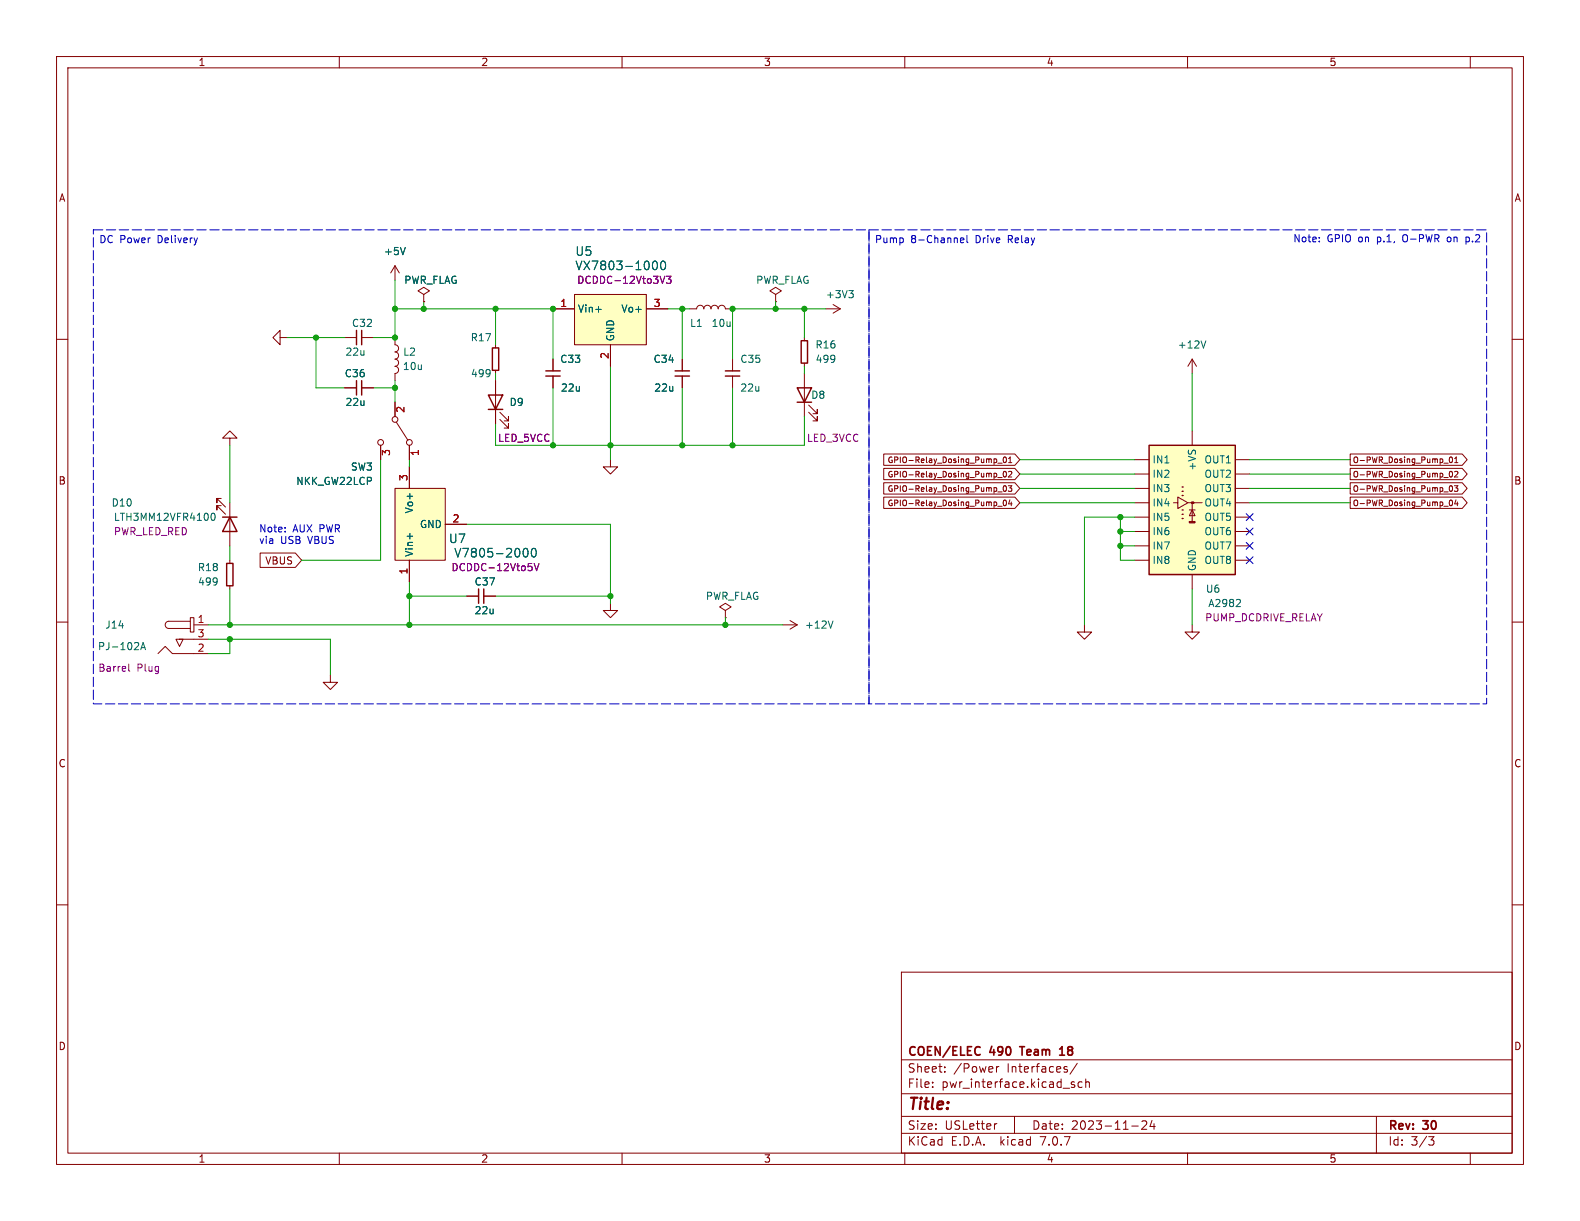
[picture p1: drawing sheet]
<svg xmlns="http://www.w3.org/2000/svg" width="279mm" height="216mm" viewBox="0 0 279 216" stroke-linecap="round" stroke-linejoin="round" font-family="sans-serif">
<g fill="none" stroke="#840000" stroke-width=".18">
<path d="M10 10h259.4v195.9h-259.4zM12 12h255.4v191.9h-255.4zM60 10v2M110 10v2M160 10v2M210 10v2M260 10v2M10 60h2M69.8 59.7v1.3a.64 .64 0 0 1 .7 .6 .64 .64 0 0 1-.7 .6 .64 .64 0 0 1 .7 .7 .64 .64 0 0 1-.7 .6 .64 .64 0 0 1 .7 .6 .64 .64 0 0 1-.7 .7 .64 .64 0 0 1 .7 .6 .64 .64 0 0 1-.7 .6v1.3M74.9 52.1l-1-.7 1-.6 1 .6-1 .7v1.2M74.9 53.3h.1M97.8 54.6h3.8"/>
<path d="M101.6 52.1h12.7v8.9h-12.7zM114.3 54.6h3.8M121.9 54.6h1.3a.64 .64 0 0 1 .6-.6 .64 .64 0 0 1 .7 .6 .64 .64 0 0 1 .6-.6 .64 .64 0 0 1 .6 .6 .64 .64 0 0 1 .7-.6 .64 .64 0 0 1 .6 .6 .64 .64 0 0 1 .6-.6 .64 .64 0 0 1 .7 .6h1.2M137.2 52.1l-1.1-.7 1.1-.6 1 .6-1 .7v1.2M137.2 53.3h.1M142.2 59.7v.5M146 54.6h2.6M147.3 53.8l1.3 .8M148.6 54.6l-1.3 .8M267.4 60h2M40.6 77.5h1.3l-1.3-1.3-1.2 1.3h1.2v1.2M61 68.6h2"/>
<path d="M64 68.6h2M67.3 78.7v2.6M69.8 71.1v2.6M70.1 74.7l2 3.2M72.4 78.7v2.6M87.6 61v.5M87.6 65.5v.5M87.6 67.3v7.6M88.4 74.2l1.5 1.5v-.8v.8h-.7M88.4 72.9l1.5 1.5v-.7v.7h-.7M97.8 63.5v2.1M97.8 66.5v2.1"/>
<path d="M107.9 61v3.8M120.6 63.5v2.1M120.6 66.5v2.1M142.2 64.2v.6M39.1 88.1h-.7v.8v-.8l1.5 1.6M39.1 89.4h-.7v.8v-.8l1.5 1.5M40.6 88.9v7.6M40.6 99.1v.5M210.1 88.9h2.5M210.3 90.2h1M210.8 88.9v3.3M10 110h2"/>
<path d="M27.9 115.6l1.3-1.3 1.3 1.3h6.3M31.1 113h1.3l-.7 1.3zM31.7 113h5.1M33.7 109.2h.6v2.6h-.6zM33.7 109.9h-3.9a.64 .64 0 0 0-.6 .6 .64 .64 0 0 0 .6 .6h3.9M34.3 110.5h2.5M40.6 103.6v.5M58.4 119.4v1.3h-1.3l1.3 1.2 1.3-1.2h-1.3M128.3 108l-1-.7 1-.6 1 .6-1 .7v1.2M128.3 109.2h.1M267.4 110h2M10 160h2"/>
<path d="M267.4 160h2M159.4 171.9h108v32h-108zM159.4 197.4h108M159.4 193.4h108M159.4 187.4h108M164.9 192.1v.2M164.9 191.4v.1M167.1 189.4v.2M167.1 188.7v.1M176.2 188.6v1M176.3 198.7l-.3 .1M176.6 188.6l-.2 .1-.2 .2"/>
<path d="M179.4 197.4v3M188.6 189.1l.2 .2-.2 .3M188.6 188.6l.1 .1M189.4 191.6l.7 .4-.2 .3-.5-.1M190 191.4l-.4-.1-.2 .2M190.5 188l-1.3 1.9M191.4 191.4l-.5-.1-.3 .3v.4l.2 .2h.6M192 191.4l.2-.1 .4 .1v.9M192 190.8v1.5M200.1 199.1h1.2M201.9 198.3l.6-.1 .2 .1 .1 .3-.9 1.1h.9M203.7 198.1l-.3 1.1h.9"/>
<path d="M204.1 198.7v1M243.4 197.4v6.5M60 203.9v2M110 203.9v2M159.4 200.4h108M160 203.9v2M210 203.9v2M252.6 201h1l-.5 .6 .4 .1 .1 .5-.3 .3h-.4M260 203.9v2"/>
<circle cx="67.3" cy="78.2" r=".51"/>
<circle cx="69.9" cy="74.2" r=".51"/>
<circle cx="72.4" cy="78.2" r=".51"/>
</g>
<path d="M173 185.1l.3 .1M173.3 186.4l-.3 .2M180.3 185.1h.9M187.4 186.6h.8M187.4 185.5l.4-.4v1.5" fill="none" stroke="#840000" stroke-width=".3"/>
<g fill="none" stroke="#840000" stroke-width=".25">
<path d="M63 67.3v2.6M64 67.3v2.6M86.4 69.9h2.5l-1.3 2.5zM86.4 72.4h2.5M87.1 61.5h1.1v4h-1.1zM96.5 65.6h2.6M96.5 66.5h2.6M119.4 65.6h2.5M119.4 66.5h2.5M141.7 60.2h1.1v4h-1.1zM203.2 78.7h15.2v22.9h-15.2zM39.4 91.4h2.5"/>
<path d="M40.1 99.6h1.1v4h-1.1zM40.6 91.4l1.3 2.6h-2.5zM209 91.7h.1M209 90.9h.1M209 90.2h.1M209 87.6h.1M209 86.9h.1M209 86.1h.1"/>
</g>
<path d="M105.4 54.7h.9M115.5 46.3l.2-.1a.83 .83 0 0 1 .6 .6 .83 .83 0 0 1-.3 .8l-.1 .1a.82 .82 0 0 1-.4-1.4zM117 46.3l.2-.1a.83 .83 0 0 1 .6 .6 .83 .83 0 0 1-.3 .8l-.2 .1a.82 .82 0 0 1-.3-1.4zM150.1 51.4h.8l-.4 .5M150.6 51.9l.3 .2v.3l-.3 .2M37.4 90.9l.2-.2a.68 .68 0 0 1 .5 .7 .68 .68 0 0 1-.5 .6l-.2-.1-.1-.4zM24.9 114.9l.4-1.3 .4 1.3M25 114.5h.6" fill="none" stroke="#006464" stroke-width=".18"/>
<path d="M117.6 48.8l-.5 1.3M117.9 48.8h.8l-.5 .5 .4 .1v.6l-.2 .1-.5-.1M22.8 117.4v1.1l.2 .2" fill="none" stroke="#840084" stroke-width=".18"/>
<g fill="#ffffc2" stroke="#ffffc2" stroke-width=".18">
<path d="M101.6 52.1h12.7v8.9h-12.7z"/>
<path d="M203.2 78.7h15.2v22.9h-15.2z"/>
</g>
<path d="M210.3 92.2h1v.3h-1z" fill="#840000" stroke="#840000" stroke-width=".18"/>
<circle cx="210.8" cy="88.9" r=".25" fill="#840000"/>
<g fill="none" stroke="#840000" stroke-width=".18">
<path d="M49.5 59.7v1.3l-1.2-1.3 1.2-1.3v1.3h1.3M61 59.7h2M64 59.7h2M69.8 47l.8 1.3M69.8 47v2.5M69.8 47l-.7 1.3M74.9 53.3h.1M97.8 54.6h3.8M114.3 54.6h3.8M61 68.6h2M64 68.6h2M67.3 78.7v2.6"/>
<path d="M69.8 71.1v2.6M72.4 78.7v2.6M87.6 67.3v2.6M87.6 72.4v2.5M97.8 63.5v2.1M97.8 66.5v2.1M107.9 61v3.8M120.6 63.5v2.1M120.6 66.5v2.1M129.5 63.5v2.1M129.5 66.5v2.1M142.2 66v7.7"/>
<path d="M143 72.9l1.5 1.5v-.7v.7h-.7M143 71.6l1.5 1.6v-.8v.8h-.7M210.8 63.5v2.5M210.8 76.2v2.5M210.8 63.5l-.7 1.3M210.8 63.5l.8 1.3M46 97.8h6.2l1.1 1.3-1.1 1.2h-6.2zM69.8 86.4h8.9v12.7h-8.9zM72.4 82.6v3.8M72.4 99.1v3.8M78.7 92.7h3.8M107.9 81.3v1.3h1.3l-1.3 1.2-1.2-1.2h1.2"/>
<path d="M156.3 80.3h23.2l.8 1-.8 1h-23.2zM156.3 82.8h23.2l.8 1-.8 1h-23.2zM156.3 85.4h23.2l.8 1-.8 1h-23.2zM156.3 87.9h23.2l.8 1-.8 1h-23.2zM176.4 81.9h.8M176.4 84.4h.8M176.4 87h.8M176.4 89.5h.8M177.5 83.4l.1-.1a.53 .53 0 0 1 .4 .5 .53 .53 0 0 1-.4 .5 .67 .67 0 0 1-.1-.9zM177.5 80.9l.1-.1a.53 .53 0 0 1 .4 .5 .53 .53 0 0 1-.4 .5 .67 .67 0 0 1-.1-.9zM177.5 85.9h.1a.53 .53 0 0 1 .4 .5 .53 .53 0 0 1-.4 .5 .67 .67 0 0 1-.1-1zM177.5 88.5l.1-.1a.53 .53 0 0 1 .4 .5 .53 .53 0 0 1-.4 .5 .67 .67 0 0 1-.1-.9z"/>
<path d="M178.3 85.9h.6l-.3 .4 .3 .1v.4l-.2 .1-.4-.1M178.4 83.4l.3-.1 .2 .3-.6 .7h.6M178.4 81.8h.5M178.4 81.1l.2-.3v1M178.6 88.4l-.2 .7h.6M178.8 88.8v.6M200.7 81.3h2.5M200.7 99.1h2.5M200.7 96.5h2.5M200.7 94h2.5M200.7 91.4h2.5M200.7 88.9h2.5"/>
<path d="M200.7 86.4h2.5M200.7 83.8h2.5M207.5 88.9h.8v-1l1.8 1-1.8 1v-1M210.8 90.2l.5 1h-1zM218.4 81.3h2.6M218.4 99.1h2.6M218.4 96.5h2.6M218.4 94h2.6M218.4 91.4h2.6M218.4 88.9h2.6M218.4 86.4h2.6M218.4 83.8h2.6"/>
<path d="M238.8 82.8h19.8l.8 1-.8 1h-19.8zM238.8 80.3h19.8l.8 1-.8 1h-19.8zM238.8 85.4h19.8l.8 1-.8 1h-19.8zM238.8 87.9h19.8l.8 1-.8 1h-19.8zM255.3 81.9h.8M256.4 83.4l.1-.1a.53 .53 0 0 1 .4 .5 .53 .53 0 0 1-.4 .5l-.2-.3zM256.4 80.9l.1-.1a.53 .53 0 0 1 .4 .5 .53 .53 0 0 1-.4 .5l-.2-.4zM256.4 86l.1-.1a.53 .53 0 0 1 .4 .5 .53 .53 0 0 1-.4 .5l-.2-.4zM256.4 88.5l.1-.1a.53 .53 0 0 1 .4 .5 .53 .53 0 0 1-.4 .5l-.2-.4zM257.2 85.9h.6l-.3 .4 .3 .1v.4l-.2 .1-.4-.1M257.2 83.4l.4-.1 .2 .3-.6 .7h.6M257.2 81.8h.6"/>
<path d="M257.2 81.1l.3-.3v1M257.5 88.4l-.3 .7h.7M257.7 88.8v.6M82.5 105.4h2.1M85.5 105.4h2.1M107.9 106.7v1.3h1.3l-1.3 1.2-1.2-1.2h1.2M138.4 110.5h2.6M139.7 109.7l1.3 .8M141 110.5l-1.3 .8M191.8 110.5v1.3h1.2l-1.2 1.2-1.3-1.2h1.3M210.8 110.5v1.3h1.3l-1.3 1.2-1.3-1.2h1.3M210.8 101.6v2.5"/>
</g>
<path d="M71.7 43.8l-.5 1.2M105.4 54.7h.9M115.5 46.3l.2-.1a.83 .83 0 0 1 .6 .6 .83 .83 0 0 1-.3 .8l-.1 .1a.82 .82 0 0 1-.4-1.4zM117 46.3l.2-.1a.83 .83 0 0 1 .6 .6 .83 .83 0 0 1-.3 .8l-.2 .1a.82 .82 0 0 1-.3-1.4zM213.2 60.3l-.4 1.2M72.5 94.3v1M92.7 97h.2a.83 .83 0 0 1 .6 .6 .83 .83 0 0 1-.3 .8l-.2 .1a.83 .83 0 0 1-.6-.6 .83 .83 0 0 1 .3-.9zM94.1 97.1l.2-.1a.83 .83 0 0 1 .6 .6 .83 .83 0 0 1-.3 .8l-.1 .1a.82 .82 0 0 1-.4-1.4zM147.3 109.8l-.4 1.3M219.1 106l.3 .2-.1 .3-.7 .8h.8" fill="none" stroke="#006464" stroke-width=".18"/>
<path d="M63 58.4v2.6M64 58.4v2.6M128.3 65.6h2.5M128.3 66.5h2.5M141 68.6h2.5l-1.3 2.5zM141 71.1h2.5M84.6 104.1v2.6M85.5 104.1v2.6" fill="none" stroke="#840000" stroke-width=".25"/>
<path d="M69.8 86.4h8.9v12.7h-8.9z" fill="#ffffc2" stroke="#ffffc2" stroke-width=".18"/>
<path d="M117.6 48.8l-.5 1.3M117.9 48.8h.8l-.5 .5 .4 .1v.6l-.2 .1-.5-.1M94.5 99.6l.4 1.3 .4-1.3M94 100.2v.6" fill="none" stroke="#840084" stroke-width=".18"/>
<path d="M169.8 42.5l.6-.1v-.3h-.4l-.2 .1 .1 .7h.5M171 41.6v1.1l.2 .2M233.3 42.6v.2M233.3 42v.1M256 42l-.1 .2 .1 .5M259.2 41.9v1.3M259.2 42.7l.4 .1M259.6 41.9l-.4 .1M50.4 93.9v.2M50.4 93.3v.1" fill="none" stroke="#0000c2" stroke-width=".18"/>
<path d="M16.5 40.6h137.2v83.9h-137.2zM153.7 40.6h109.2v83.9h-109.2z" fill="none" stroke="#0000c2" stroke-width=".18" stroke-dasharray="1.7 .6"/>
<g fill="none" stroke="#009600" stroke-width=".18">
<path d="M50.8 59.7h10.2M55.9 59.7v8.9h5.1M69.8 49.5v10.2h-3.8M69.8 54.6h28v8.9M74.9 53.3v1.3M87.6 54.6v6.4M118.1 54.6h3.8M120.6 54.6v8.9M137.2 53.3v1.3M142.2 54.6v5.1M146 54.6h-16.5v8.9M40.6 78.7v10.2"/>
<path d="M66 68.6h3.8M69.8 67.3v3.8M87.6 66v1.3M97.8 68.6v10.1M107.9 64.8v16.5M120.6 68.6v10.1M129.5 68.6v10.1M142.2 73.7v5h-54.6v-3.8M142.2 64.8v1.2M210.8 66v10.2M40.6 96.5v2.6M67.3 81.3v17.8h-14"/>
<path d="M72.4 81.3v1.3M82.5 92.7h25.4v14M180.3 81.3h20.4M180.3 88.9h20.4M180.3 83.8h20.4M180.3 86.4h20.4M198.1 91.4v7.7h2.6M198.1 94h2.6M198.1 96.5h2.6M200.7 91.4h-8.9v19.1M221 81.3h17.8M221 88.9h17.8"/>
<path d="M221 83.8h17.8M221 86.4h17.8M36.8 110.5h101.6M36.8 113h21.6v6.4M40.6 104.1v6.4M40.6 113v2.6h-3.8M72.4 102.9v7.6M72.4 105.4h10.1M87.6 105.4h20.3M128.3 109.2v1.3M210.8 104.1v6.4"/>
</g>
<path d="M220.4 93.4l1.2 1.2M220.4 98.5l1.2 1.2M220.4 90.8l1.2 1.2M220.4 95.9l1.2 1.2M221.6 93.4l-1.2 1.2M221.6 98.5l-1.2 1.2M221.6 90.8l-1.2 1.2M221.6 95.9l-1.2 1.2" fill="none" stroke="#000084" stroke-width=".18"/>
<g fill="#009600" stroke="#009600" stroke-width=".18">
<circle cx="120.6" cy="54.6" r=".46"/>
<circle cx="74.9" cy="54.6" r=".46"/>
<circle cx="87.6" cy="54.6" r=".46"/>
<circle cx="97.8" cy="54.6" r=".46"/>
<circle cx="107.9" cy="78.7" r=".46"/>
<circle cx="120.6" cy="78.7" r=".46"/>
<circle cx="97.8" cy="78.7" r=".46"/>
<circle cx="129.5" cy="54.6" r=".46"/>
<circle cx="137.2" cy="54.6" r=".46"/>
<circle cx="129.5" cy="78.7" r=".46"/>
<circle cx="198.1" cy="94" r=".46"/>
<circle cx="142.2" cy="54.6" r=".46"/>
<circle cx="69.8" cy="68.6" r=".46"/>
<circle cx="69.8" cy="59.7" r=".46"/>
<circle cx="72.4" cy="110.5" r=".46"/>
<circle cx="40.6" cy="113" r=".46"/>
<circle cx="40.6" cy="110.5" r=".46"/>
<circle cx="72.4" cy="105.4" r=".46"/>
<circle cx="55.9" cy="59.7" r=".46"/>
<circle cx="198.1" cy="96.5" r=".46"/>
<circle cx="198.1" cy="91.4" r=".46"/>
<circle cx="107.9" cy="105.4" r=".46"/>
<circle cx="128.3" cy="110.5" r=".46"/>
<circle cx="69.8" cy="54.6" r=".46"/>
</g>
<text font-size="2.8" fill="#840000" x="160.4" y="196.8">Title:</text>
<g font-size="2.1" fill="#006464">
<text x="101.7" y="45.4">U5</text>
<text x="101.7" y="48">VX7803-1000</text>
<text x="79.3" y="96.2">U7</text>
<text x="80.2" y="98.8">V7805-2000</text>
</g>
<g font-size="2.1" fill="#840000">
<text x="160.4" y="189.9">Sheet:</text>
<text x="160.4" y="187.1">COEN/ELEC</text>
<text x="168.6" y="189.9">/Power</text>
<text x="175.1" y="187.1">490</text>
<text x="178.1" y="189.9">Interfaces/</text>
<text x="181.2" y="187.1">Team</text>
<text x="188.7" y="187.1">18</text>
<text x="160.4" y="192.6">File:</text>
<text x="166.5" y="192.6">pwr_interface.kicad_sch</text>
<text x="160.4" y="202.8">KiCad</text>
<text x="160.4" y="200">Size:</text>
<text x="167.1" y="200">USLetter</text>
<text x="168.1" y="202.8">E.D.A.</text>
<text x="177" y="202.8">kicad</text>
<text x="182.4" y="200">Date:</text>
<text x="184.2" y="202.8">7.0.7</text>
<text x="189.4" y="200">2023-11-24</text>
<text x="245.4" y="200.2">Rev:</text>
<text x="245.4" y="202.8">Id:</text>
<text x="249.5" y="202.8">3/3</text>
<text x="251.8" y="200.2">30</text>
</g>
<g font-size="1.8" fill="#840000">
<text x="35" y="11.9">1</text>
<text x="85" y="11.9">2</text>
<text x="135" y="11.9">3</text>
<text x="185" y="11.9">4</text>
<text x="235" y="11.9">5</text>
<text x="10.3" y="35.9">A</text>
<text x="267.7" y="35.9">A</text>
<text x="10.3" y="85.9">B</text>
<text x="267.7" y="85.9">B</text>
<text x="46.8" y="100">VBUS</text>
<text x="10.3" y="135.9">C</text>
<text x="267.7" y="135.9">C</text>
<text x="10.3" y="185.9">D</text>
<text x="267.7" y="185.9">D</text>
<text x="35" y="205.8">1</text>
<text x="85" y="205.8">2</text>
<text x="135" y="205.8">3</text>
<text x="185" y="205.8">4</text>
<text x="235" y="205.8">5</text>
</g>
<g font-size="1.8" fill="#0000c2">
<text x="17.5" y="43.3">DC Power</text>
<text x="28" y="43.3">Delivery</text>
<text x="154.6" y="43.3">Pump</text>
<text x="161.1" y="43.3">8-Channel</text>
<text x="172.6" y="43.3">Drive</text>
<text x="178.5" y="43.3">Relay</text>
<text x="228.6" y="42.9">Note:</text>
<text x="234.7" y="42.9">GPIO on</text>
<text x="243.8" y="42.9">p.1,</text>
<text x="248.5" y="42.9">O-PWR</text>
<text x="256.6" y="42.9">on</text>
<text x="260.1" y="42.9">p.2</text>
<text x="45.7" y="94.2">Note:</text>
<text x="51.8" y="94.2">AUX PWR</text>
<text x="45.7" y="96.3">via</text>
<text x="49.6" y="96.3">USB</text>
<text x="54.6" y="96.3">VBUS</text>
</g>
<g font-size="1.8" fill="#006464">
<text x="67.8" y="45.3">+5V</text>
<text x="71.4" y="50.4">PWR_FLAG</text>
<text x="133.6" y="50.4">PWR_FLAG</text>
<text x="145.9" y="52.9">+3V3</text>
<text x="62.1" y="58">C32</text>
<text x="102.1" y="55.5">Vin+</text>
<text x="109.8" y="55.5">Vo+</text>
<text x="121.9" y="58">L1</text>
<text x="125.7" y="58">10u</text>
<text x="61" y="63.1">22u</text>
<text x="71.1" y="65.6">10u</text>
<text x="71.2" y="63.1">L2</text>
<text x="83.1" y="60.6">R17</text>
<text x="99" y="64.4">C33</text>
<text x="108.8" y="60.5" transform="rotate(-90 108.8 60.5)">GND</text>
<text x="115.5" y="64.4">C34</text>
<text x="130.8" y="64.4">C35</text>
<text x="144.1" y="61.8">R16</text>
<text x="144.1" y="64.4">499</text>
<text x="208.2" y="61.8">+12V</text>
<text x="60.9" y="66.9">C36</text>
<text x="61" y="72">22u</text>
<text x="83.2" y="66.9">499</text>
<text x="90" y="72">D9</text>
<text x="99.1" y="69.4">22u</text>
<text x="115.6" y="69.4">22u</text>
<text x="130.8" y="69.4">22u</text>
<text x="143.4" y="70.7">D8</text>
<text x="62" y="83.4">SW3</text>
<text x="203.7" y="82.1">IN1</text>
<text x="211.7" y="83.3" transform="rotate(-90 211.7 83.3)">+VS</text>
<text x="212.9" y="82.1">OUT1</text>
<text x="19.6" y="89.8">D10</text>
<text x="52.3" y="86">NKK_GW22LCP</text>
<text x="203.7" y="84.7">IN2</text>
<text x="203.7" y="87.2">IN3</text>
<text x="203.7" y="89.8">IN4</text>
<text x="212.9" y="89.8">OUT4</text>
<text x="212.9" y="87.2">OUT3</text>
<text x="212.9" y="84.7">OUT2</text>
<text x="20" y="92.3">LTH3MM12VFR4100</text>
<text x="73.3" y="90.9" transform="rotate(-90 73.3 90.9)">Vo+</text>
<text x="74.2" y="93.6">GND</text>
<text x="203.7" y="92.3">IN5</text>
<text x="203.7" y="94.8">IN6</text>
<text x="212.9" y="94.8">OUT6</text>
<text x="212.9" y="92.3">OUT5</text>
<text x="34.9" y="101.2">R18</text>
<text x="73.3" y="98.6" transform="rotate(-90 73.3 98.6)">Vin+</text>
<text x="203.7" y="97.4">IN7</text>
<text x="203.7" y="99.9">IN8</text>
<text x="211.7" y="101.1" transform="rotate(-90 211.7 101.1)">GND</text>
<text x="212.9" y="99.9">OUT8</text>
<text x="212.9" y="97.4">OUT7</text>
<text x="34.9" y="103.7">499</text>
<text x="83.8" y="103.7">C37</text>
<text x="124.7" y="106.3">PWR_FLAG</text>
<text x="213.1" y="105">U6</text>
<text x="213.6" y="107.5">A2982</text>
<text x="18.5" y="111.4">J14</text>
<text x="83.8" y="108.8">22u</text>
<text x="142.2" y="111.4">+12V</text>
<text x="17.2" y="115.2">PJ-102A</text>
</g>
<g font-size="1.8" fill="#840084">
<text x="102" y="50.4">DCDDC-12Vto3V3</text>
<text x="88" y="78.3">LED_5VCC</text>
<text x="142.6" y="78.3">LED_3VCC</text>
<text x="20" y="94.8">PWR_LED_RED</text>
<text x="79.7" y="101.2">DCDDC-12Vto5V</text>
<text x="213" y="110.1">PUMP_DCDRIVE_RELAY</text>
<text x="17.3" y="119">Barrel</text>
<text x="24.2" y="119">Plug</text>
</g>
<g font-size="1.8" fill="#a90000">
<text x="99" y="54.4">1</text>
<text x="115.5" y="54.4">3</text>
<text x="107.7" y="63.6" transform="rotate(-90 107.7 63.6)">2</text>
<text x="71.8" y="73.1" transform="rotate(-90 71.8 73.1)">2</text>
<text x="69.3" y="80.7" transform="rotate(-90 69.3 80.7)">3</text>
<text x="74.4" y="80.7" transform="rotate(-90 74.4 80.7)">1</text>
<text x="72.1" y="85.2" transform="rotate(-90 72.1 85.2)">3</text>
<text x="79.9" y="92.5">2</text>
<text x="72.1" y="101.7" transform="rotate(-90 72.1 101.7)">1</text>
<text x="34.9" y="110.2">1</text>
<text x="34.9" y="112.8">3</text>
<text x="34.9" y="115.3">2</text>
</g>
<g font-size="1.4" fill="#840000">
<text x="156.8" y="82.1">GPIO-Relay_Dosing_Pump_01</text>
<text x="239.1" y="82.1">O-PWR_Dosing_Pump_01</text>
<text x="156.8" y="84.6">GPIO-Relay_Dosing_Pump_02</text>
<text x="156.8" y="87.2">GPIO-Relay_Dosing_Pump_03</text>
<text x="156.8" y="89.7">GPIO-Relay_Dosing_Pump_04</text>
<text x="239.1" y="84.6">O-PWR_Dosing_Pump_02</text>
<text x="239.1" y="87.2">O-PWR_Dosing_Pump_03</text>
<text x="239.1" y="89.7">O-PWR_Dosing_Pump_04</text>
</g>
</svg>
